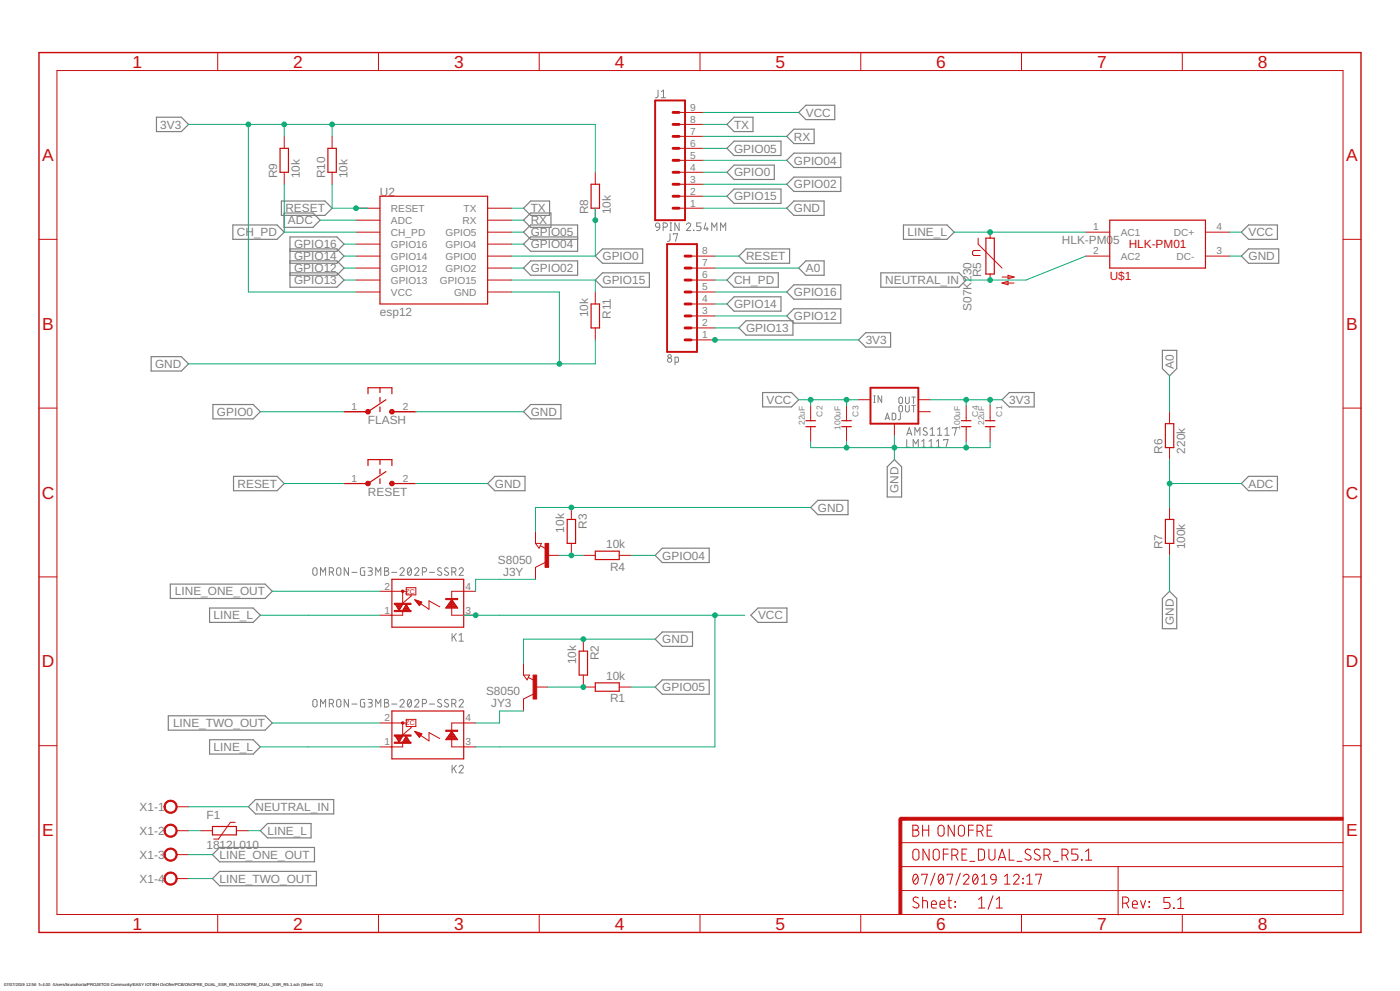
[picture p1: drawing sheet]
<svg xmlns="http://www.w3.org/2000/svg" width="1189mm" height="841mm" viewBox="0 0 1189 841" stroke-linecap="round" stroke-linejoin="round" font-family="sans-serif">
<g fill="none" stroke="#808080" stroke-width=".85">
<path d="M559 76v5a1.6 1.6 0 0 1-2 2M562 78l1-2v7M562 83h3M557 190l1-1 2 1v3l-3-1v-1zM560 193l-1 2-2 1M563 193l3-1 1-1-1-1-3-1v7M569 198v5a1.6 1.6 0 0 1-2 2M569 189h1M569 196h1M570 189v7M572 199v-1h3l-1 7M577 189v7l-4-7v7"/>
<path d="M583 191a1.8 1.8 0 0 1 2-2 1.8 1.8 0 0 1 1 3l-3 4h4M589 195v1zM595 189h-3v3h2a1.8 1.8 0 0 1 1 2 1.8 1.8 0 0 1-1 2h-2M599 189l-1 5h4M600 193v3M604 196v-7l3 4 2-4v7M612 196v-7l2 4 2-4v7M573 307h3v-3v-1h-3v7M742 336h1M743 336v6M749 336v6l-3-6v6M764 337h1l1 1v3l-1 2-1-1-1-1v-3z"/>
<path d="M769 337v4l2 2 1-2v-4M774 337h3M776 337v6M742 342h1M752 356l2-5 1 5M752 355h3M758 351h2l1 1v3l-1 1h-2zM764 344h1l1 1v3l-1 2h-1l-1-2v-3zM765 351l-1 5h-1M769 344v4l2 2 1-2v-4M774 344h3M776 344v6"/>
<path d="M770 373v7h3M770 369l2-6 2 6M771 368h3M775 380v-7l3 4 2-4v7M777 369v-6l2 4 2-4v6M783 380h3M783 375l1-2v7M787 363a1.6 1.6 0 0 0-2 0 1.6 1.6 0 0 0 0 3l2 1a1.7 1.7 0 0 1 0 2 1.7 1.7 0 0 1-3 0M789 380h4M789 375l2-2v7M790 364l2-1v6M790 369h4"/>
<path d="M795 380h4M795 375l2-2v7M796 369h4M796 364l2-1v6M801 374v-1h4l-2 7M802 369h4M802 364l2-1v6M809 364v-1h3l-2 6M266 482h2l1 1v4l-1 1h-1l-1-1v-3zM272 488v-6l2 3 3-3v6M280 485h3v-1v-2h-3v6M282 485l1 3"/>
<path d="M286 482h2l1 1v4l-1 1h-1l-1-1v-4zM296 482v6l-4-6v6M299 486h4M310 482h-3l-1 1v4l1 1h3v-3h-1M313 482h2l1 1v1l-3 1M314 485l2 1v1l-1 1h-2M319 488v-6l2 3 2-3v6M327 482h2l1 1v1l-2 1 2 1v1l-1 1h-2zM327 485h1M333 486h4M340 483a1.8 1.8 0 0 1 2-1 1.8 1.8 0 0 1 1 3l-3 3h3M347 482a4 4 0 0 1 2 3 4 4 0 0 1-2 3l-1-2z"/>
<path d="M349 483l-3 4M352 483a1.8 1.8 0 0 1 3-1 1.8 1.8 0 0 1 0 3l-3 3h4M359 485h3v-1v-2h-3v6M365 486h4M375 482a1.6 1.6 0 0 0-3 0 1.6 1.6 0 0 0 0 2l2 2a1.7 1.7 0 0 1 0 2 1.7 1.7 0 0 1-2 0v-1M381 482a1.6 1.6 0 0 0-3 0 1.6 1.6 0 0 0 0 2l2 2a1.7 1.7 0 0 1 0 2 1.7 1.7 0 0 1-2 0l-1-1M384 485h3v-1v-2h-3v6M386 485l1 3M390 483a1.8 1.8 0 0 1 2-1 1.8 1.8 0 0 1 1 3l-3 3h3M384 538v6M387 538l-3 4M390 539l2-1v6"/>
<path d="M385 540l2 4M390 544h3M266 594h2l1 1v4l-1 1h-1l-1-1v-4zM280 597h3v-1v-2h-3v6M282 597l1 3M286 594h2l1 1v4l-1 1h-1l-1-1v-4zM296 594v6l-4-6v6M299 598h4M310 594h-3h-1v5l1 1h3v-4h-1M313 594h2l1 1v1h-3M314 596l2 1v2l-1 1h-2M327 594h2h1v2h-2l2 2v1l-1 1h-2z"/>
<path d="M327 596h1M333 598h4M340 595a1.8 1.8 0 0 1 2-1 1.8 1.8 0 0 1 1 2l-3 4h3M347 594a4 4 0 0 1 2 3 4 4 0 0 1-2 3v-1l-1-2zM349 595l-3 4M352 595a1.8 1.8 0 0 1 3-1 1.8 1.8 0 0 1 0 2l-3 4h4M359 597h3v-1v-2h-3v6M365 598h4M375 594a1.6 1.6 0 0 0-3 0 1.6 1.6 0 0 0 0 2l2 1a1.7 1.7 0 0 1 0 3 1.7 1.7 0 0 1-2-1M381 594a1.6 1.6 0 0 0-3 0 1.6 1.6 0 0 0 0 2l2 1a1.7 1.7 0 0 1 0 3 1.7 1.7 0 0 1-2-1h-1M384 597h3v-1v-2h-3v6M386 597l1 3"/>
<path d="M390 595a1.8 1.8 0 0 1 2-1 1.8 1.8 0 0 1 1 2l-3 4h3M272 600v-6l2 3 3-3v6M319 600v-6l2 3 2-3v6M384 649v7M385 652l2 4M387 649l-3 4M390 651a1.8 1.8 0 0 1 2-2 1.8 1.8 0 0 1 1 3l-3 4h3"/>
<circle cx="569" cy="306" r="1.8"/>
<circle cx="569" cy="302" r="1.4"/>
</g>
<g fill="none" stroke="#808080" stroke-width="1">
<path d="M133 99h21l6 7-6 6h-21zM678 95l6-6h25v13h-25zM617 106l6-7h16v13h-16zM668 116l6-6h17v12h-17zM617 126l6-6h40v12h-40zM668 136l6-6h40v12h-40zM617 146l6-6h35v12h-35zM668 156l6-6h40v12h-40zM239 171h37l6 6-6 6h-37zM451 171h16v12h-16l-6-6zM617 167l6-7h40v13h-40zM668 177l6-6h26v12h-26z"/>
<path d="M198 191h37l6 6-6 6h-37zM241 181h25l6 6-6 6h-25zM445 187l6-6h17v12h-17zM767 191h37l6 6-6 6h-37zM1054 197l6-6h25v12h-25zM246 211h40l6 6-6 6h-40M246 213h40l6-6-6-6h-40v43h40l6-6-6-6h-40M490 201h-39l-6 6 6 6h39v-22h-39l-6 6 6 6h39M512 211h34v12h-34l-6-6zM627 217l7-6h36v12h-36zM1054 217l6-6h26v12h-26zM246 221h40l6 6-6 7h-40"/>
<path d="M445 227l6-6h39v13h-39zM512 232h39v12h-39l-6-6zM617 238l6-6h38v12h-38zM678 227l6-6h16v13h-16zM748 232h66l6 6-6 6h-66zM617 258l6-6h40v12h-40zM668 248l6-6h40v12h-40zM627 278l7-6h39v12h-39zM668 268l6-6h40v12h-40zM729 288l6-6h21v13h-21zM987 297h12v16l-6 6-6-6zM128 303h26l6 6-6 6h-26z"/>
<path d="M648 333h24l6 6-6 6h-24zM851 339l6-6h21v12h-21zM181 343h34l6 6-6 6h-34zM445 349l6-6h25v12h-25zM760 390l6 6v26h-13v-26zM198 404h37l6 6-6 6h-37zM414 410l6-6h26v12h-26zM1060 404h25v12h-25l-6-6zM688 431l6-6h26v12h-26zM556 471l6-6h40v12h-40zM145 496h80l6 6-6 6h-80zM178 516h37l6 6-6 6h-37z"/>
<path d="M993 502l6 6v26h-12v-26zM638 522l6-6h24v12h-24zM556 542l6-6h26v13h-26zM556 583l6-6h40v12h-40zM143 607h82l6 7-6 6h-82zM178 628h37l6 6-6 6h-37zM211 685l6-6h66v12h-66zM221 705l6-6h37v12h-37zM180 725l7-6h80v12h-80zM180 746l7-6h82v12h-82z"/>
</g>
<g fill="#c90d0c" stroke="#c90d0c" stroke-width=".85">
<path d="M331 409a1.9 1.9 0 0 1 3 0 1.9 1.9 0 0 1-1 3 1.9 1.9 0 0 1-2-2h1a.9 .9 0 0 1 1 0 .9 .9 0 0 1 0 1 .9 .9 0 0 1-1 0l-1-1z" fill-rule="evenodd"/>
<path d="M311 409a1.9 1.9 0 0 1 3 0 1.9 1.9 0 0 1-1 3 1.9 1.9 0 0 1-2-2h1a.9 .9 0 0 1 1 0 .9 .9 0 0 1 0 1 .9 .9 0 0 1-1 0l-1-1z" fill-rule="evenodd"/>
<path d="M331 348a1.9 1.9 0 0 1 3 0 1.9 1.9 0 0 1-1 3 1.9 1.9 0 0 1-2-2h1a.9 .9 0 0 1 1 0 .9 .9 0 0 1 0 1 .9 .9 0 0 1-1 0l-1-1z" fill-rule="evenodd"/>
<path d="M311 348a1.9 1.9 0 0 1 3 0 1.9 1.9 0 0 1-1 3 1.9 1.9 0 0 1-2-2h1a.9 .9 0 0 1 1 0 .9 .9 0 0 1 0 1 .9 .9 0 0 1-1 0l-1-1z" fill-rule="evenodd"/>
<path d="M141 681a6 6 0 0 1 9 1 6 6 0 0 1-4 8 6 6 0 0 1-7-5h1a5 5 0 0 1 7-4 5 5 0 0 1 0 7 5 5 0 0 1-7-3h-1v-1z" fill-rule="evenodd"/>
<path d="M141 701a6 6 0 0 1 9 1 6 6 0 0 1-4 8 6 6 0 0 1-7-5h1a5 5 0 0 1 7-4 5 5 0 0 1 0 8 5 5 0 0 1-7-3v-1h-1v-1z" fill-rule="evenodd"/>
<path d="M141 721a6 6 0 0 1 9 1 6 6 0 0 1-4 9 6 6 0 0 1-7-6h1a5 5 0 0 1 7-4 5 5 0 0 1 0 8 5 5 0 0 1-7-3v-1h-1z" fill-rule="evenodd"/>
<path d="M141 742a6 6 0 0 1 9 1 6 6 0 0 1-4 8 6 6 0 0 1-7-5h1a5 5 0 0 1 7-4 5 5 0 0 1 0 7 5 5 0 0 1-7-3h-1v-1z" fill-rule="evenodd"/>
<circle cx="342" cy="502" r="1"/>
<circle cx="342" cy="614" r="1"/>
</g>
<g fill="#c90d0c" stroke="#c90d0c" stroke-width=".85">
<path d="M379 508h10v1h-10z"/>
<path d="M335 518h14v1h-14z"/>
<path d="M335 512h14v1h-14z"/>
<path d="M463 461h3v20h-3z"/>
<path d="M763 695h3v81h-3z"/>
<path d="M765 694h376v2h-376z"/>
<path d="M379 620h10v1h-10z"/>
<path d="M335 630h14v1h-14z"/>
<path d="M335 624h14v1h-14z"/>
<path d="M453 573h3v20h-3z"/>
</g>
<g fill="none" stroke="#c90d0c" stroke-width=".85">
<path d="M48 60h1093v716h-1093zM185 45v15M321 45v15M458 45v15M594 45v15M731 45v15M867 45v15M1004 45v15M577 95h20M241 116v10M282 116v10M577 116h20"/>
<path d="M577 106h20M577 136h20M577 126h20M241 146v10M282 146v10M506 146v10M577 156h20M577 146h20M302 177h21M414 177h20M506 177v10M577 177h20"/>
<path d="M577 167h20M302 187h21M302 197h21M414 187h20M414 197h20M841 197v5M922 197h20M1024 197h20M33 203h15M302 207h21M302 217h21M414 207h20"/>
<path d="M414 217h20M587 217h20M831 202v5l20 20M832 213h-5l-1 1v2l1 1h5M922 217h20M1024 217h20M1141 203h15M302 227h21M302 238h21M414 227h20M414 238h20M587 227h20"/>
<path d="M587 238h20M841 233v5M851 235h10M856 234l5 1-5 2zM302 248h21M414 248h20M506 248v10M587 248h20M587 258h20M851 240h10M851 240l5-1v3zM506 278v10"/>
<path d="M587 278h20M587 268h20M587 288h20M729 339h10M780 339h10M33 346h15M292 349h21M333 349h20M688 344v13M719 344v13M760 360v10M780 349h10"/>
<path d="M820 344v13M841 344v13M993 349v11M1141 346h15M688 362v13M719 362v13M820 362v13M841 362v13M993 380v10M292 410h21M333 410h20M485 431v10"/>
<path d="M993 431v10M455 451v10M455 461h5l-2 4zM459 463l5 3M463 477l-8 4v11M465 471h10M485 461v10M495 471h11M526 471h10M993 461v10M33 490h15M345 499h8v6h-8z"/>
<path d="M1141 490h15M323 502h22M336 513h6l-3 5zM336 514h6M337 514h4M337 515h4M338 516h2M338 517h2M339 518h.1M342 519v3h-19M342 502v10l7-6v-1M342 518h6"/>
<path d="M343 517h4M343 516h4M344 515h2M344 514h2M345 514h.1M345 513l3 5h-6zM352 509l6 2-2 3zM353 509h1M353 510h3M354 511h3M354 511h4M354 512h4"/>
<path d="M355 512h2M355 513h2M356 514h.1M357 512l7 5v-7l9 5M379 516h10M379 515h9M380 514h7M381 513h6M381 512h5M382 512h4M382 511h3M383 510h1"/>
<path d="M383 509h1M384 509l5 7h-10zM404 502h-20v20h20M495 542v11M445 573h5l-2 4zM445 563v10M449 575l4 2M495 573v10h11M453 589l-8 4v10M455 583h10M526 583h10M323 614h22"/>
<path d="M342 614v10l7-6v-1M345 611h8v6h-8zM404 614h-20v20h20M33 633h15M336 625h6l-3 5zM336 625h6M336 626h5M337 626h4M337 627h4M337 627h3M338 628h2M338 629h2"/>
<path d="M338 629h1M339 630h.1M342 631v3h-19M342 630h6M342 629h6M343 629h4M343 628h4M343 627h4M344 627h2M344 626h2M345 625h.1M345 625l3 5h-6z"/>
<path d="M352 621l6 2-2 3zM352 621h1M353 622h2M353 622h4M354 623h4M355 624h2M356 625h1M356 626h.1M357 624l7 5v-7l9 5M379 627h9M380 626h8M380 626h7"/>
<path d="M380 625h7M381 624h5M382 623h4M382 623h3M383 622h2M383 622h1M383 621h1M384 621l5 7h-10zM1141 633h15M150 685h10M200 698h-4l-10 14h-5M150 705h10"/>
<path d="M170 705h10M201 705h10M765 715h376M775 700h3a2.1 2.1 0 0 1 2 2 2.1 2.1 0 0 1-2 2 2.6 2.6 0 0 1 2 3 2.6 2.6 0 0 1-2 3h-3zM775 704h3M783 704h6M783 700v10M789 700v10M797 701l2-1 2 1 1 1v5a2.6 2.6 0 0 1-3 3 2.6 2.6 0 0 1-2-3v-5zM810 700v10l-5-10v10M814 701l2-1 2 1 1 6a2.6 2.6 0 0 1-3 3 2.6 2.6 0 0 1-2-3v-5zM822 704h5"/>
<path d="M827 700h-5v10M830 706h2a2.6 2.6 0 0 0 3-3 2.6 2.6 0 0 0-3-3h-2v10M833 706l2 4M838 704h3M842 700h-4v10h4M150 725h10M765 735h376M776 722l2-1 2 1v1v4a2.6 2.6 0 0 1-2 3 2.6 2.6 0 0 1-3-3zM789 721v9l-5-9v9M793 722l2-1 2 1 1 1v4a2.6 2.6 0 0 1-3 3 2.6 2.6 0 0 1-3-3v-4zM801 725h4M805 721h-4v9"/>
<path d="M808 726h3a2.6 2.6 0 0 0 2-3 2.6 2.6 0 0 0-2-2h-3v9M811 726l2 4M817 725h3M821 721h-4v9h4M824 731h4M831 721h3l2 1v6l-2 2h-3zM840 721v6a2.6 2.6 0 0 0 2 3 2.6 2.6 0 0 0 3-3v-6M848 730l3-9 3 9M849 728h4M857 721v9h4M864 731h4M875 721a2.3 2.3 0 0 0-4 0 2.3 2.3 0 0 0 1 4l3 1a2.3 2.3 0 0 1 0 4 2.3 2.3 0 0 1-4-1h-1"/>
<path d="M883 721a2.3 2.3 0 0 0-4 0 2.3 2.3 0 0 0 0 4l3 1a2.3 2.3 0 0 1 1 4 2.3 2.3 0 0 1-4-1h-1M887 726h2a2.6 2.6 0 0 0 3-3 2.6 2.6 0 0 0-3-2h-2v9M890 726l2 4M895 731h4M902 726h2a2.6 2.6 0 0 0 3-3 2.6 2.6 0 0 0-3-2h-2v9M905 726l2 4M915 721h-5v4h4l1 2a2.5 2.5 0 0 1-2 3h-3M918 729l1 1zM922 730h5M922 723l2-2v9M949 735v41M150 746h10"/>
<path d="M765 756h376M776 742h1a5 5 0 0 1 2 7l-1 1a5 5 0 0 1-2-7zM779 744l-3 4M783 743v-1h4l-2 8M794 741l-4 10M798 742h1a5 5 0 0 1 2 7l-2 1a5 5 0 0 1-2-7zM801 744l-4 4M804 743v-1h5l-2 8M815 741l-3 10M818 744a2.3 2.3 0 0 1 3-2 2.3 2.3 0 0 1 1 4l-4 4h5M827 742h1a5 5 0 0 1 2 7l-1 1a5 5 0 0 1-2-7zM830 744l-4 4"/>
<path d="M834 750h4M834 744l2-2v8M842 743l2-1h1l1 2v3l-4-1-1-1zM846 747l-1 2-3 1M853 750h5M853 744l2-2v8M861 744a2.3 2.3 0 0 1 3-2 2.3 2.3 0 0 1 1 4l-4 4h4M868 745l1 1zM868 749l1 1zM872 750h5M872 744l2-2v8M880 743v-1h4l-2 8"/>
<path d="M185 776v15M321 776v15M458 776v15M594 776v15M731 776v15M780 762a2.3 2.3 0 0 0-4 0 2.3 2.3 0 0 0 0 3l3 2a2.3 2.3 0 0 1 1 3 2.3 2.3 0 0 1-4 0l-1-1M783 764h3l1 1 1 6M783 761v10M791 768h4a2.2 2.2 0 0 0-1-3 2.2 2.2 0 0 0-3 1v4l4 1M798 768h4a2.2 2.2 0 0 0-1-3 2.2 2.2 0 0 0-3 1l1 4 3 1M805 764h3M806 761v8l1 1 1 1"/>
<path d="M811 765v1zM811 769v1zM831 771h5M831 763l3-2v10M843 760l-4 12M846 771h5M846 763l3-2v10M867 776v15M953 766h3a2.6 2.6 0 0 0 3-2 2.6 2.6 0 0 0-3-3h-3v10M956 766l3 5M962 768h4a2.2 2.2 0 0 0-1-3 2.2 2.2 0 0 0-3 1v4l4 1M969 764l2 7 2-7"/>
<path d="M976 769v1zM976 765v1zM994 762h-6v4h4a2.8 2.8 0 0 1 2 3 2.8 2.8 0 0 1-2 2h-4M997 770v1zM1000 771h5M1000 764l3-2v9M1004 776v15"/>
</g>
<g fill="none" stroke="#c90d0c" stroke-width="1">
<path d="M238 126h7v20h-7zM278 126h8v20h-8zM502 156h7v21h-7zM323 167h91v91h-91zM942 187h82v40h-82zM837 202h7v31h-7zM502 258h7v20h-7zM313 334v-5h20v5M323 329v4M323 337v4M328 339l-15 10h-21M323 345v4"/>
<path d="M333 349h20M684 357h8M715 357h8M816 357h9M837 357h8M990 360h7v20h-7zM684 362h8M715 362h8M816 362h9M837 362h8M313 395v-5h20v5M323 390v4"/>
<path d="M323 398v4M323 406v4M328 400l-15 10h-21M333 410h20M482 441h7v20h-7zM990 441h7v20h-7zM506 468h20v7h-20zM333 492h61v40h-61zM492 553h7v20h-7zM506 580h20v7h-20zM333 603h61v41h-61zM180 701h21v8h-21z"/>
</g>
<g fill="none" stroke="#c90d0c" stroke-width="2.5">
<path d="M572 95h5M572 116h5M572 106h5M572 136h5M572 126h5M572 156h5M572 146h5M572 167h5M572 177h5M582 217h5M582 238h5M582 227h5"/>
<path d="M582 248h5M582 258h5M582 268h5M582 278h5M582 288h5M770 695h-5v5"/>
</g>
<path d="M33 45h1123v746h-1123z" fill="none" stroke="#c90d0c" stroke-width="1.2"/>
<path d="M556 85h26v102h-26zM566 207h26v92h-26zM739 329h41v31h-41z" fill="none" stroke="#c90d0c" stroke-width="1.6"/>
<g fill="none" stroke="#0dab76" stroke-width=".85">
<path d="M597 95h81M160 106h346v40M211 106v142h91M241 106v10M282 106v10M597 116h71M597 106h20M597 136h71M597 126h20M241 156v41h61M282 156v21h31M597 146h20"/>
<path d="M597 156h71M434 177h11M506 177v40h-72M597 177h71M597 167h20M272 187h30M434 197h11M434 187h11M810 197h112M1044 197h10M292 217h10M292 207h10"/>
<path d="M434 207h11M607 217h20M922 217l-51 21h-51M1044 217h10M292 238h10M292 227h10M434 238h72v10M434 227h11M607 238h10M607 227h71M434 248h41v61M607 248h61"/>
<path d="M607 258h10M607 278h20M607 268h61M506 288v21h-346M607 288h122M993 319v30M678 339h51M688 339v5M719 339v5M790 339h61M820 339v5M841 339v5"/>
<path d="M221 349h71M353 349h92M688 375v5h153v-5M719 375v5M760 370v20M820 375v5M993 390v41M241 410h51M353 410h61M993 410h61M688 431h-233v20M475 471h20"/>
<path d="M536 471h20M993 471v31M455 492h-51v10M231 502h92M221 522h102M394 522h239M607 522v112h-203M556 542h-111v21M465 583h30M536 583h20M231 614h92M445 603h-21v11h-20"/>
<path d="M221 634h102M160 685h51M160 705h10M211 705h10M160 725h20M160 746h20"/>
</g>
<g fill="#0dab76" stroke="#0dab76" stroke-width=".85">
<circle cx="475" cy="309" r="2"/>
<circle cx="485" cy="431" r="2"/>
<circle cx="495" cy="542" r="2"/>
<circle cx="820" cy="380" r="2"/>
<circle cx="760" cy="380" r="2"/>
<circle cx="719" cy="380" r="2"/>
<circle cx="688" cy="339" r="2"/>
<circle cx="719" cy="339" r="2"/>
<circle cx="404" cy="522" r="2"/>
<circle cx="607" cy="522" r="2"/>
<circle cx="506" cy="187" r="2"/>
<circle cx="302" cy="177" r="2"/>
<circle cx="841" cy="238" r="2"/>
<circle cx="495" cy="583" r="2"/>
<circle cx="485" cy="471" r="2"/>
<circle cx="993" cy="410" r="2"/>
<circle cx="241" cy="106" r="2"/>
<circle cx="211" cy="106" r="2"/>
<circle cx="282" cy="106" r="2"/>
<circle cx="841" cy="339" r="2"/>
<circle cx="820" cy="339" r="2"/>
<circle cx="607" cy="288" r="2"/>
<circle cx="841" cy="197" r="2"/>
</g>
<g font-size="14.8" fill="#c90d0c">
<text x="112" y="57">1</text>
<text x="249" y="57">2</text>
<text x="386" y="57">3</text>
<text x="522" y="57">4</text>
<text x="659" y="57">5</text>
<text x="795" y="57">6</text>
<text x="932" y="57">7</text>
<text x="1068" y="57">8</text>
<text x="36" y="137">A</text>
<text x="1143" y="137">A</text>
<text x="36" y="280">B</text>
<text x="1143" y="280">B</text>
<text x="35" y="423">C</text>
<text x="1143" y="423">C</text>
<text x="35" y="566">D</text>
<text x="1143" y="566">D</text>
<text x="36" y="710">E</text>
<text x="1143" y="710">E</text>
<text x="112" y="789">1</text>
<text x="249" y="789">2</text>
<text x="386" y="789">3</text>
<text x="522" y="789">4</text>
<text x="659" y="789">5</text>
<text x="795" y="789">6</text>
<text x="932" y="789">7</text>
<text x="1068" y="789">8</text>
</g>
<g font-size="10.1" fill="#808080">
<text x="684" y="99">VCC</text>
<text x="136" y="109">3V3</text>
<text x="623" y="109">TX</text>
<text x="674" y="119">RX</text>
<text x="623" y="129">GPIO05</text>
<text x="674" y="140">GPIO04</text>
<text x="623" y="150">GPIO0</text>
<text x="235" y="151" transform="rotate(-90 235 151)">R9</text>
<text x="255" y="151" transform="rotate(-90 255 151)">10k</text>
<text x="276" y="151" transform="rotate(-90 276 151)">R10</text>
<text x="295" y="151" transform="rotate(-90 295 151)">10k</text>
<text x="674" y="160">GPIO02</text>
<text x="323" y="167">U2</text>
<text x="623" y="170">GPIO15</text>
<text x="242" y="180">RESET</text>
<text x="451" y="180">TX</text>
<text x="500" y="182" transform="rotate(-90 500 182)">R8</text>
<text x="519" y="182" transform="rotate(-90 519 182)">10k</text>
<text x="674" y="180">GND</text>
<text x="245" y="190">ADC</text>
<text x="451" y="190">RX</text>
<text x="201" y="201">CH_PD</text>
<text x="451" y="201">GPIO05</text>
<text x="771" y="201">LINE_L</text>
<text x="1060" y="201">VCC</text>
<text x="902" y="207">HLK-PM0</text>
<text x="945" y="207">5</text>
<text x="250" y="211">GPIO16</text>
<text x="451" y="211">GPIO04</text>
<text x="250" y="221">GPIO14</text>
<text x="512" y="221">GPIO0</text>
<text x="634" y="221">RESET</text>
<text x="1060" y="221">GND</text>
<text x="250" y="231">GPIO12</text>
<text x="451" y="231">GPIO02</text>
<text x="684" y="231">A0</text>
<text x="833" y="235" transform="rotate(-90 833 235)">R5</text>
<text x="250" y="241">GPIO13</text>
<text x="512" y="241">GPIO15</text>
<text x="623" y="241">CH_PD</text>
<text x="752" y="241">NEUTRAL_IN</text>
<text x="674" y="251">GPIO16</text>
<text x="623" y="262">GPIO14</text>
<text x="825" y="264" transform="rotate(-90 825 264)">S07K230</text>
<text x="323" y="268">esp12</text>
<text x="499" y="269" transform="rotate(-90 499 269)">10k</text>
<text x="519" y="271" transform="rotate(-90 519 271)">R11</text>
<text x="674" y="272">GPIO12</text>
<text x="634" y="282">GPIO13</text>
<text x="735" y="292">3V3</text>
<text x="132" y="312">GND</text>
<text x="997" y="313" transform="rotate(-90 997 313)">A0</text>
<text x="651" y="343">VCC</text>
<text x="857" y="343">3V3</text>
<text x="184" y="353">GPIO0</text>
<text x="451" y="353">GND</text>
<text x="312" y="360">FLASH</text>
<text x="987" y="385" transform="rotate(-90 987 385)">R6</text>
<text x="1006" y="385" transform="rotate(-90 1006 385)">220k</text>
<text x="202" y="414">RESET</text>
<text x="420" y="414">GND</text>
<text x="1060" y="414">ADC</text>
<text x="763" y="418" transform="rotate(-90 763 418)">GND</text>
<text x="312" y="421">RESET</text>
<text x="694" y="434">GND</text>
<text x="498" y="449" transform="rotate(-90 498 449)">R3</text>
<text x="479" y="452" transform="rotate(-90 479 452)">10k</text>
<text x="515" y="465">10k</text>
<text x="987" y="466" transform="rotate(-90 987 466)">R7</text>
<text x="1006" y="466" transform="rotate(-90 1006 466)">100k</text>
<text x="423" y="478">S8050</text>
<text x="562" y="475">GPIO04</text>
<text x="518" y="484">R4</text>
<text x="427" y="489">J3Y</text>
<text x="149" y="505">LINE_ONE_OUT</text>
<text x="181" y="526">LINE_L</text>
<text x="644" y="526">VCC</text>
<text x="997" y="530" transform="rotate(-90 997 530)">GND</text>
<text x="562" y="546">GND</text>
<text x="489" y="564" transform="rotate(-90 489 564)">10k</text>
<text x="508" y="560" transform="rotate(-90 508 560)">R2</text>
<text x="515" y="577">10k</text>
<text x="562" y="587">GPIO05</text>
<text x="413" y="590">S8050</text>
<text x="518" y="596">R1</text>
<text x="417" y="600">JY3</text>
<text x="147" y="617">LINE_TWO_OUT</text>
<text x="181" y="637">LINE_L</text>
<text x="119" y="688">X1-1</text>
<text x="217" y="688">NEUTRAL_IN</text>
<text x="175" y="695">F1</text>
<text x="119" y="709">X1-2</text>
<text x="227" y="709">LINE_L</text>
<text x="175" y="720">1812L010</text>
<text x="119" y="729">X1-3</text>
<text x="187" y="729">LINE_ONE_OUT</text>
<text x="119" y="749">X1-4</text>
<text x="187" y="749">LINE_TWO_OUT</text>
</g>
<g font-size="10.1" fill="#c90d0c">
<text x="958" y="211">HLK-PM01</text>
<text x="942" y="238">U$1</text>
</g>
<g font-size="8.6" fill="#808080">
<text x="586" y="94">9</text>
<text x="586" y="104">8</text>
<text x="586" y="114">7</text>
<text x="586" y="124">6</text>
<text x="586" y="135">5</text>
<text x="586" y="145">4</text>
<text x="586" y="155">3</text>
<text x="586" y="165">2</text>
<text x="332" y="180">RESET</text>
<text x="394" y="180">TX</text>
<text x="586" y="175">1</text>
<text x="332" y="190">ADC</text>
<text x="393" y="190">RX</text>
<text x="928" y="196">1</text>
<text x="1033" y="196">4</text>
<text x="332" y="200">CH_PD</text>
<text x="378" y="200">GPIO5</text>
<text x="952" y="200">AC1</text>
<text x="997" y="200">DC+</text>
<text x="332" y="210">GPIO16</text>
<text x="378" y="210">GPIO4</text>
<text x="596" y="216">8</text>
<text x="928" y="216">2</text>
<text x="1033" y="216">3</text>
<text x="332" y="220">GPIO14</text>
<text x="378" y="220">GPIO0</text>
<text x="952" y="220">AC2</text>
<text x="999" y="220">DC-</text>
<text x="596" y="226">7</text>
<text x="332" y="231">GPIO12</text>
<text x="378" y="231">GPIO2</text>
<text x="596" y="236">6</text>
<text x="332" y="241">GPIO13</text>
<text x="374" y="241">GPIO15</text>
<text x="332" y="251">VCC</text>
<text x="386" y="251">GND</text>
<text x="596" y="246">5</text>
<text x="596" y="257">4</text>
<text x="596" y="267">3</text>
<text x="596" y="277">2</text>
<text x="596" y="287">1</text>
<text x="298" y="348">1</text>
<text x="342" y="348">2</text>
<text x="298" y="409">1</text>
<text x="342" y="409">2</text>
<text x="327" y="500">2</text>
<text x="395" y="500">4</text>
<text x="327" y="521">1</text>
<text x="395" y="521">3</text>
<text x="327" y="612">2</text>
<text x="395" y="612">4</text>
<text x="327" y="632">1</text>
<text x="395" y="632">3</text>
</g>
<g font-size="7.2" fill="#808080">
<text x="699" y="353" transform="rotate(-90 699 353)">C2</text>
<text x="729" y="353" transform="rotate(-90 729 353)">C3</text>
<text x="831" y="353" transform="rotate(-90 831 353)">C4</text>
<text x="851" y="353" transform="rotate(-90 851 353)">C1</text>
<text x="683" y="361" transform="rotate(-90 683 361)">22uF</text>
<text x="714" y="365" transform="rotate(-90 714 365)">100uF</text>
<text x="815" y="365" transform="rotate(-90 815 365)">100uF</text>
<text x="836" y="361" transform="rotate(-90 836 361)">22uF</text>
</g>
<g font-size="5.7" fill="#c90d0c">
<text x="344" y="504">ZC</text>
<text x="344" y="616">ZC</text>
</g>
<g font-size="3.5">
<text x="3" y="837">07/07/2019</text>
<text x="22" y="837">12:56 f=4.00 /Users/brunohorta/PROJETOS Community/EASY IOT/BH OnOfre/PCB/ONOFRE_DUAL_SSR_R5.1/ONOFRE_DUAL_SSR_R5.1.sch (Sheet: 1/1)</text>
</g>
</svg>
